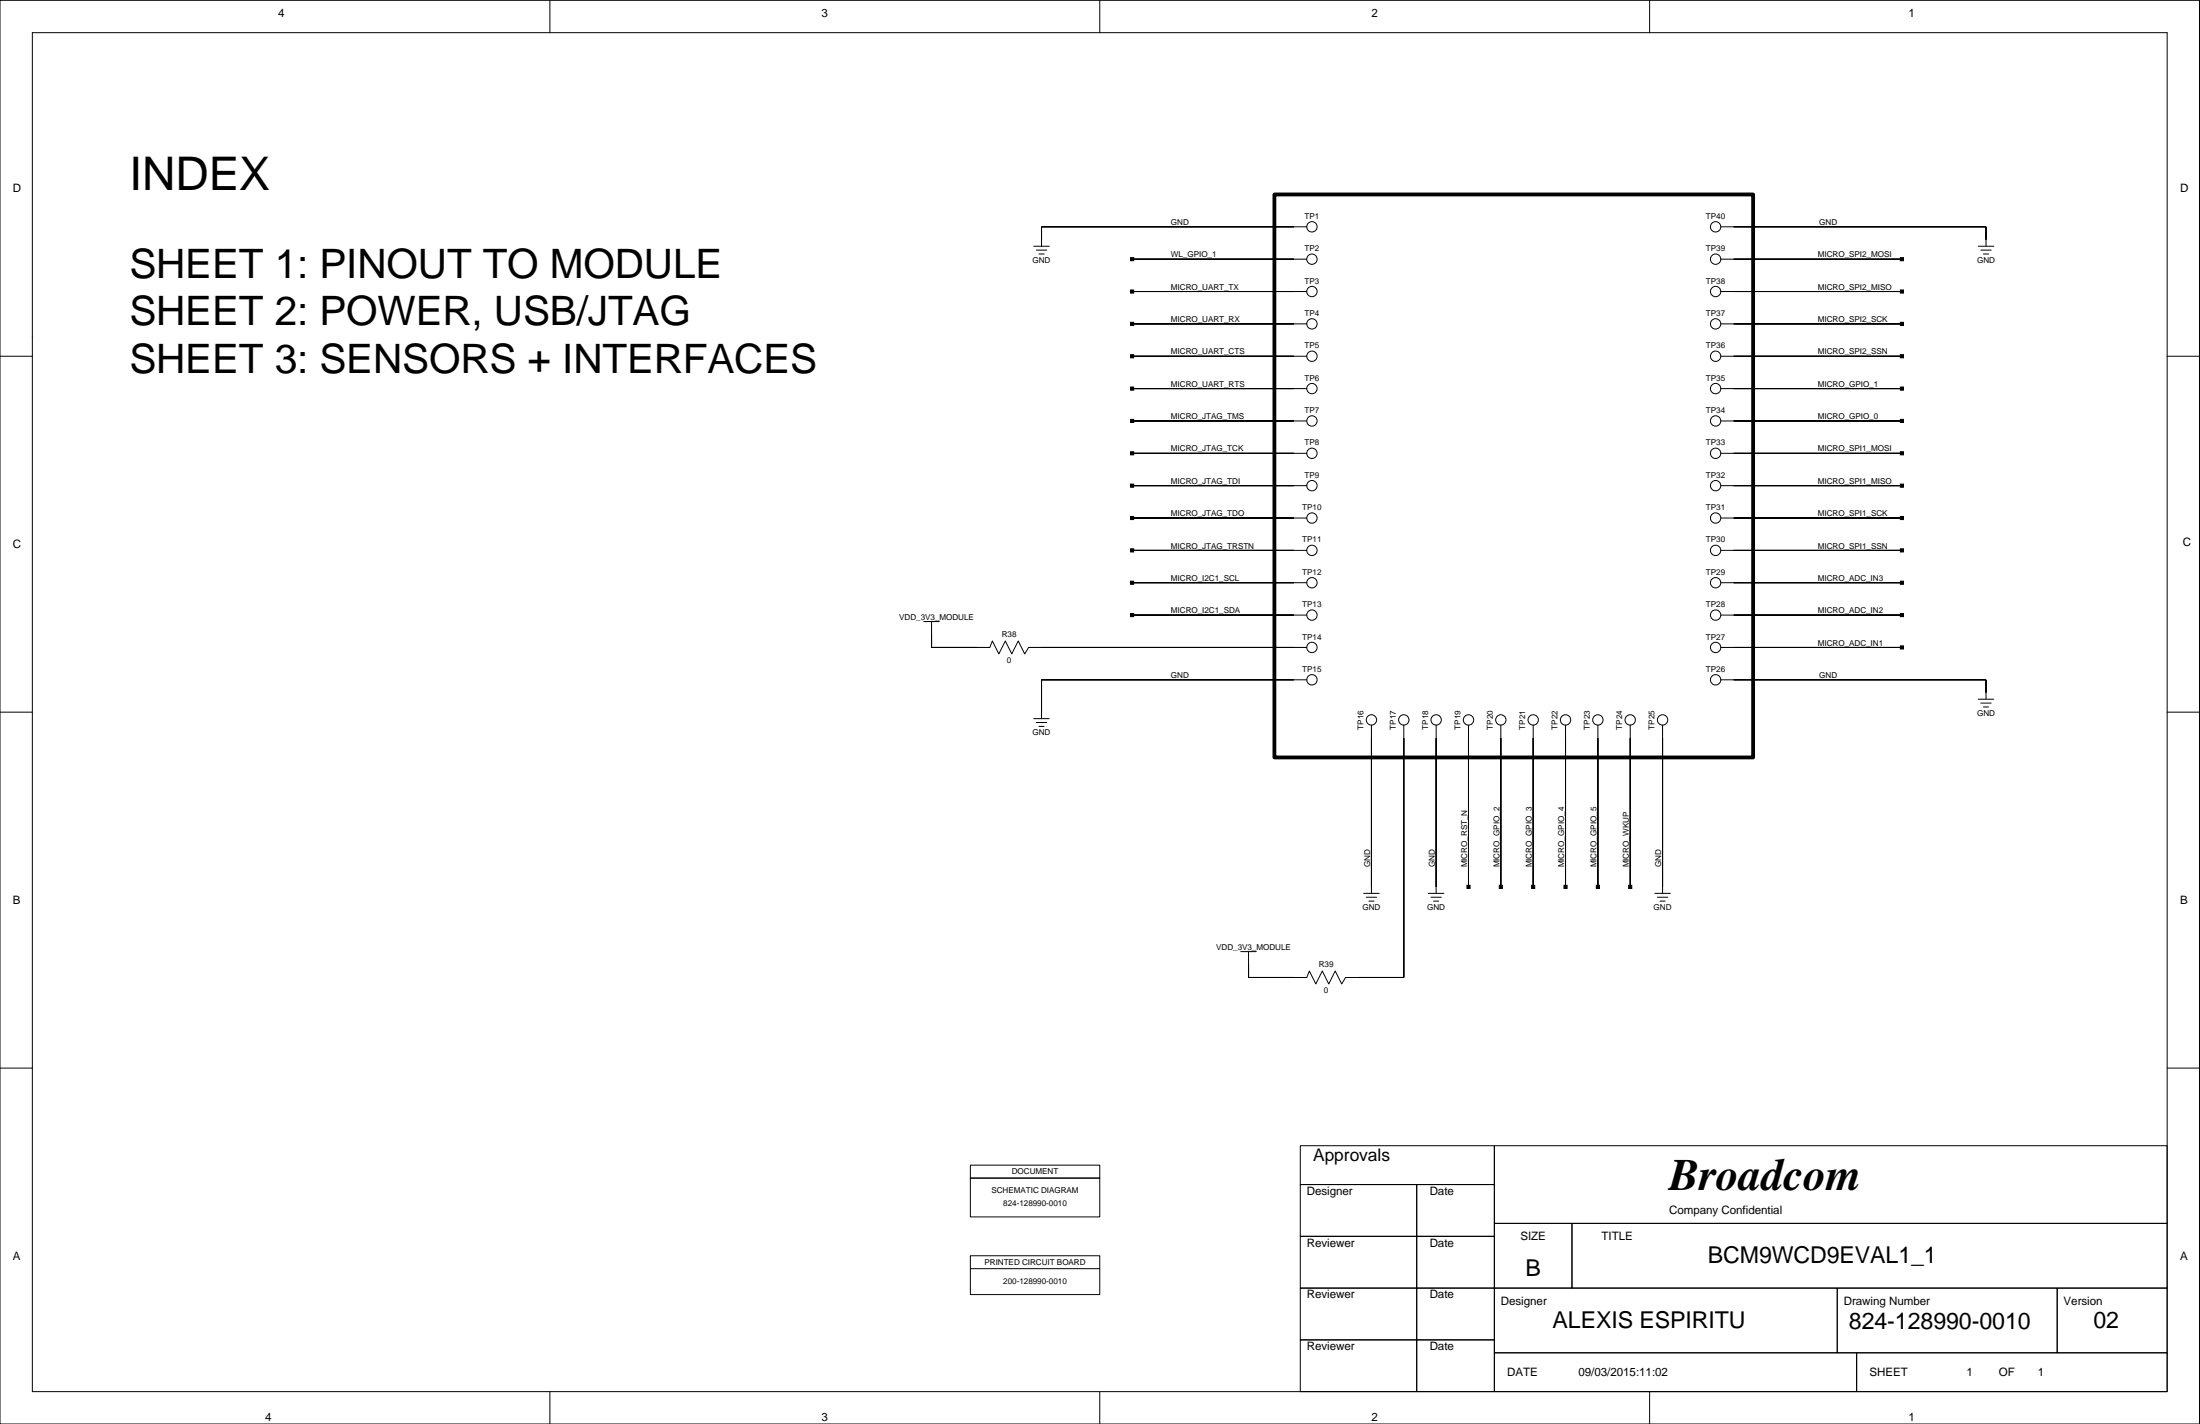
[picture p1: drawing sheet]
<svg xmlns="http://www.w3.org/2000/svg" width="432mm" height="279mm" viewBox="0 0 432 279" stroke-linecap="round" stroke-linejoin="round" font-family="sans-serif">
<g fill="none" stroke="#000" stroke-width=".2">
<path d="M0 .1h431.7v279.3h-431.7zM6.3 6.4h419.1v266.7h-419.1zM107.9 .1v6.3M215.9 .1v6.3M323.8 .1v6.3M202.9 48.3h3M203.4 49.1h2M203.9 49.8h1M222.2 50.9h34.3M222.2 57.2h34.3M256.5 44.5h-52.1v3.8M337.7 50.9h35.6"/>
<path d="M337.7 57.2h35.6M337.7 44.5h52.1v3.8M388.3 48.3h3M388.8 49.1h2M389.3 49.8h1M0 69.9h6.3M222.2 69.9h34.3M222.2 63.5h34.3M222.2 76.2h34.3M337.7 69.9h35.6M337.7 63.5h35.6M337.7 76.2h35.6"/>
<path d="M425.4 69.9h6.3M222.2 82.6h34.3M222.2 88.9h34.3M222.2 95.3h34.3M337.7 82.6h35.6M337.7 88.9h35.6M337.7 95.3h35.6M222.2 101.6h34.3M222.2 108h34.3M222.2 114.3h34.3M337.7 101.6h35.6M337.7 108h35.6"/>
<path d="M337.7 114.3h35.6M0 139.7h6.3M181.3 122h3.1M182.8 122v5h11.5l.5-1.2 1.2 2.5 1.3-2.5 1.3 2.5 1.3-2.5 1.2 2.5 .8-1.3h54.6M222.2 120.7h34.3M256.5 133.4h-52.1v7.6M337.7 120.7h35.6M337.7 127h35.6M337.7 133.4h52.1v3.8M388.3 137.2h3M388.8 138h2M389.3 138.7h1"/>
<path d="M425.4 139.7h6.3M202.9 141h3M203.4 141.8h2M203.9 142.5h1M269.2 142.3v33M275.5 142.3v49.5h-11.4l-.8 1.3-1.2-2.6-1.3 2.6-1.3-2.6-1.2 2.6-1.3-2.6-.5 1.3h-11.4v-5.1M281.9 142.3v33M288.2 142.3v31.7M294.6 142.3v31.7M300.9 142.3v31.7M307.3 142.3v31.7M313.6 142.3v31.7"/>
<path d="M320 142.3v31.7M326.3 142.3v33M267.7 175.3h3M268.2 176h2M268.7 176.8h1M280.4 175.3h3M280.9 176h2M281.4 176.8h1M324.8 175.3h3M325.3 176h2M325.8 176.8h1M243.5 186.7h3.1"/>
<path d="M0 209.6h6.3M425.4 209.6h6.3M190.5 228.6h25.4v2.6h-25.4zM190.5 231.2h25.4v7.6h-25.4zM255.2 224.8h38.1v7.6h-38.1zM255.2 232.4h22.9v10.2h-22.9zM278.1 232.4h15.2v10.2h-15.2zM293.3 224.8h132.1v15.2h-132.1zM190.5 248.9h25.4zM190.5 246.4h25.4v7.6h-25.4zM255.2 242.6h22.9v10.1h-22.9zM255.2 252.7h22.9v10.2h-22.9z"/>
<path d="M278.1 242.6h15.2v10.1h-15.2zM278.1 252.7h15.2v10.2h-15.2zM293.3 240h15.2v12.7h-15.2zM293.3 252.7h67.3v12.7h-67.3zM308.5 240h116.9v12.7h-116.9zM360.6 252.7h43.2v12.7h-43.2zM403.8 252.7h21.6v12.7h-21.6zM107.9 273.1v6.3M215.9 273.1v6.3M255.2 262.9h22.9v10.2h-22.9zM278.1 262.9h15.2v10.2h-15.2zM293.3 265.4h71.1v7.7h-71.1z"/>
<path d="M323.8 273.1v6.3M364.4 265.4h61v7.7h-61z"/>
<circle cx="257.5" cy="44.5" r="1.02"/>
<circle cx="257.5" cy="50.9" r="1.02"/>
<circle cx="257.5" cy="57.2" r="1.02"/>
<circle cx="336.7" cy="44.5" r="1.02"/>
<circle cx="336.7" cy="50.9" r="1.02"/>
<circle cx="336.7" cy="57.2" r="1.02"/>
<circle cx="257.5" cy="69.9" r="1.02"/>
<circle cx="257.5" cy="63.5" r="1.02"/>
<circle cx="257.5" cy="76.2" r="1.02"/>
<circle cx="336.7" cy="69.9" r="1.02"/>
<circle cx="336.7" cy="63.5" r="1.02"/>
<circle cx="336.7" cy="76.2" r="1.02"/>
<circle cx="257.5" cy="95.3" r="1.02"/>
<circle cx="257.5" cy="82.6" r="1.02"/>
<circle cx="257.5" cy="88.9" r="1.02"/>
<circle cx="336.7" cy="95.3" r="1.02"/>
<circle cx="336.7" cy="82.6" r="1.02"/>
<circle cx="336.7" cy="88.9" r="1.02"/>
<circle cx="257.5" cy="108" r="1.02"/>
<circle cx="257.5" cy="101.6" r="1.02"/>
<circle cx="257.5" cy="114.3" r="1.02"/>
<circle cx="336.7" cy="108" r="1.02"/>
<circle cx="336.7" cy="114.3" r="1.02"/>
<circle cx="336.7" cy="101.6" r="1.02"/>
<circle cx="257.5" cy="133.4" r="1.02"/>
<circle cx="257.5" cy="120.7" r="1.02"/>
<circle cx="257.5" cy="127" r="1.02"/>
<circle cx="336.7" cy="120.7" r="1.02"/>
<circle cx="336.7" cy="127" r="1.02"/>
<circle cx="336.7" cy="133.4" r="1.02"/>
<circle cx="269.2" cy="141.3" r="1.02"/>
<circle cx="275.5" cy="141.3" r="1.02"/>
<circle cx="281.9" cy="141.3" r="1.02"/>
<circle cx="288.2" cy="141.3" r="1.02"/>
<circle cx="294.6" cy="141.3" r="1.02"/>
<circle cx="300.9" cy="141.3" r="1.02"/>
<circle cx="307.3" cy="141.3" r="1.02"/>
<circle cx="313.6" cy="141.3" r="1.02"/>
<circle cx="320" cy="141.3" r="1.02"/>
<circle cx="326.3" cy="141.3" r="1.02"/>
</g>
<path d="M250.1 38.2h94v110.4h-94z" fill="none" stroke="#000" stroke-width=".75"/>
<g fill="#000" stroke="#000" stroke-width=".2">
<path d="M204.4 44.5v2.5z" fill-rule="evenodd"/>
<path d="M221.9 50.5h.6v.7h-.6z" fill-rule="evenodd"/>
<path d="M221.9 56.9h.6v.6h-.6z" fill-rule="evenodd"/>
<path d="M222.2 50.9h31.7z" fill-rule="evenodd"/>
<path d="M222.2 57.2h31.7z" fill-rule="evenodd"/>
<path d="M204.4 44.5h49.5z" fill-rule="evenodd"/>
<path d="M373 50.5h.6v.7h-.6z" fill-rule="evenodd"/>
<path d="M373 56.9h.6v.6h-.6z" fill-rule="evenodd"/>
<path d="M340.3 50.9h33z" fill-rule="evenodd"/>
<path d="M340.3 57.2h33z" fill-rule="evenodd"/>
<path d="M389.8 44.5v2.5z" fill-rule="evenodd"/>
<path d="M340.3 44.5h49.5z" fill-rule="evenodd"/>
<path d="M221.9 63.2h.6v.7h-.6z" fill-rule="evenodd"/>
<path d="M221.9 69.6h.6v.6h-.6z" fill-rule="evenodd"/>
<path d="M221.9 75.9h.6v.7h-.6z" fill-rule="evenodd"/>
<path d="M222.2 63.5h31.7z" fill-rule="evenodd"/>
<path d="M222.2 69.9h31.7z" fill-rule="evenodd"/>
<path d="M222.2 76.2h31.7z" fill-rule="evenodd"/>
<path d="M373 63.2h.6v.7h-.6z" fill-rule="evenodd"/>
<path d="M373 69.6h.6v.6h-.6z" fill-rule="evenodd"/>
<path d="M373 75.9h.6v.7h-.6z" fill-rule="evenodd"/>
<path d="M340.3 63.5h33z" fill-rule="evenodd"/>
<path d="M340.3 69.9h33z" fill-rule="evenodd"/>
<path d="M340.3 76.2h33z" fill-rule="evenodd"/>
<path d="M221.9 82.3h.6v.6h-.6z" fill-rule="evenodd"/>
<path d="M221.9 88.6h.6v.6h-.6z" fill-rule="evenodd"/>
<path d="M221.9 95h.6v.6h-.6z" fill-rule="evenodd"/>
<path d="M222.2 82.6h31.7z" fill-rule="evenodd"/>
<path d="M222.2 88.9h31.7z" fill-rule="evenodd"/>
<path d="M222.2 95.3h31.7z" fill-rule="evenodd"/>
<path d="M373 82.3h.6v.6h-.6z" fill-rule="evenodd"/>
<path d="M373 88.6h.6v.6h-.6z" fill-rule="evenodd"/>
<path d="M373 95h.6v.6h-.6z" fill-rule="evenodd"/>
<path d="M340.3 82.6h33z" fill-rule="evenodd"/>
<path d="M340.3 88.9h33z" fill-rule="evenodd"/>
<path d="M340.3 95.3h33z" fill-rule="evenodd"/>
<path d="M221.9 101.3h.6v.6h-.6z" fill-rule="evenodd"/>
<path d="M221.9 107.7h.6v.6h-.6z" fill-rule="evenodd"/>
<path d="M221.9 114h.6v.6h-.6z" fill-rule="evenodd"/>
<path d="M222.2 101.6h31.7z" fill-rule="evenodd"/>
<path d="M222.2 108h31.7z" fill-rule="evenodd"/>
<path d="M222.2 114.3h31.7z" fill-rule="evenodd"/>
<path d="M373 101.3h.6v.6h-.6z" fill-rule="evenodd"/>
<path d="M373 107.7h.6v.6h-.6z" fill-rule="evenodd"/>
<path d="M373 114h.6v.6h-.6z" fill-rule="evenodd"/>
<path d="M340.3 101.6h33z" fill-rule="evenodd"/>
<path d="M340.3 108h33z" fill-rule="evenodd"/>
<path d="M340.3 114.3h33z" fill-rule="evenodd"/>
<path d="M182.8 124.5v2.5z" fill-rule="evenodd"/>
<path d="M182.8 127h8.9z" fill-rule="evenodd"/>
<path d="M204.4 133.4v6.3z" fill-rule="evenodd"/>
<path d="M221.9 120.4h.6v.6h-.6z" fill-rule="evenodd"/>
<path d="M222.2 120.7h31.7z" fill-rule="evenodd"/>
<path d="M204.4 127h49.5z" fill-rule="evenodd"/>
<path d="M204.4 133.4h49.5z" fill-rule="evenodd"/>
<path d="M373 120.4h.6v.6h-.6z" fill-rule="evenodd"/>
<path d="M373 126.7h.6v.6h-.6z" fill-rule="evenodd"/>
<path d="M340.3 120.7h33z" fill-rule="evenodd"/>
<path d="M340.3 127h33z" fill-rule="evenodd"/>
<path d="M340.3 133.4h49.5z" fill-rule="evenodd"/>
<path d="M389.8 133.4v2.5z" fill-rule="evenodd"/>
<path d="M269.2 144.8v29.2z" fill-rule="evenodd"/>
<path d="M275.5 144.8v47z" fill-rule="evenodd"/>
<path d="M281.9 144.8v29.2z" fill-rule="evenodd"/>
<path d="M288.2 144.8v29.2z" fill-rule="evenodd"/>
<path d="M294.6 144.8v29.2z" fill-rule="evenodd"/>
<path d="M300.9 144.8v29.2z" fill-rule="evenodd"/>
<path d="M307.3 144.8v29.2z" fill-rule="evenodd"/>
<path d="M313.6 144.8v29.2z" fill-rule="evenodd"/>
<path d="M320 144.8v29.2z" fill-rule="evenodd"/>
<path d="M326.3 144.8v29.2z" fill-rule="evenodd"/>
<path d="M287.9 173.7h.6v.6h-.6z" fill-rule="evenodd"/>
<path d="M294.3 173.7h.6v.6h-.6z" fill-rule="evenodd"/>
<path d="M300.6 173.7h.6v.6h-.6z" fill-rule="evenodd"/>
<path d="M307 173.7h.6v.6h-.6z" fill-rule="evenodd"/>
<path d="M313.3 173.7h.6v.6h-.6z" fill-rule="evenodd"/>
<path d="M319.7 173.7h.6v.6h-.6z" fill-rule="evenodd"/>
<path d="M245.1 189.3v2.5z" fill-rule="evenodd"/>
<path d="M245.1 191.8h8.8z" fill-rule="evenodd"/>
<path d="M266.6 191.8h8.9z" fill-rule="evenodd"/>
</g>
<text font-size="9.1" x="25.4" y="37.4">INDEX</text>
<text font-size="8.8" x="327.6" y="233.4">Broadcom</text>
<g font-size="8">
<text x="25.4" y="54.5">SHEET 1: PINOUT TO MODULE</text>
<text x="25.4" y="63.8">SHEET 2: POWER, USB/JTAG</text>
<text x="25.4" y="73.2">SHEET 3: SENSORS + INTERFACES</text>
</g>
<g font-size="4.6">
<text x="299.4" y="250.3">B</text>
<text x="335.2" y="247.9">BCM9WCD9EVAL1_1</text>
<text x="304.7" y="260.6">ALEXIS ESPIRITU</text>
<text x="362.9" y="260.8">824-128990-0010</text>
<text x="410.9" y="260.6">02</text>
</g>
<text font-size="3.4" x="257.8" y="227.8">Approvals</text>
<g font-size="2.3">
<text x="54.6" y="3.4">4</text>
<text x="161.3" y="3.4">3</text>
<text x="269.2" y="3.4">2</text>
<text x="374.6" y="3.4">1</text>
<text x="2.5" y="37.6">D</text>
<text x="427.9" y="37.6">D</text>
<text x="2.5" y="107.5">C</text>
<text x="428.4" y="107.2">C</text>
<text x="2.5" y="177.3">B</text>
<text x="427.9" y="177.3">B</text>
<text x="256.5" y="234.4">Designer</text>
<text x="280.6" y="234.4">Date</text>
<text x="327.6" y="238.3">Company Confidential</text>
<text x="256.5" y="244.6">Reviewer</text>
<text x="280.6" y="244.6">Date</text>
<text x="298.4" y="243.3">SIZE</text>
<text x="314.4" y="243.3">TITLE</text>
<text x="2.5" y="247.1">A</text>
<text x="427.9" y="247.1">A</text>
<text x="256.5" y="254.8">Reviewer</text>
<text x="280.6" y="254.8">Date</text>
<text x="294.6" y="256">Designer</text>
<text x="361.9" y="256">Drawing Number</text>
<text x="405" y="256">Version</text>
<text x="256.5" y="264.9">Reviewer</text>
<text x="280.6" y="264.9">Date</text>
<text x="309.8" y="270">09/03/2015:11:02</text>
<text x="366.9" y="270">SHEET</text>
<text x="386" y="270">1</text>
<text x="392.3" y="270">OF</text>
<text x="400" y="270">1</text>
<text x="295.8" y="270">DATE</text>
<text x="52.1" y="278.9">4</text>
<text x="161.3" y="278.9">3</text>
<text x="269.2" y="278.9">2</text>
<text x="374.6" y="278.9">1</text>
</g>
<g font-size="1.6">
<text x="229.8" y="44.1">GND</text>
<text x="256" y="42.9">TP1</text>
<text x="334.8" y="42.9">TP40</text>
<text x="357.1" y="44.1">GND</text>
<text x="202.7" y="51.6">GND</text>
<text x="229.8" y="50.5">WL_GPIO_1</text>
<text x="256" y="49.3">TP2</text>
<text x="334.8" y="49.3">TP39</text>
<text x="356.8" y="50.5">MICRO_SPI2_MOSI</text>
<text x="388" y="51.6">GND</text>
<text x="229.8" y="56.8">MICRO_UART_TX</text>
<text x="256" y="55.6">TP3</text>
<text x="334.8" y="55.6">TP38</text>
<text x="356.8" y="56.8">MICRO_SPI2_MISO</text>
<text x="229.8" y="63.2">MICRO_UART_RX</text>
<text x="256" y="62">TP4</text>
<text x="334.8" y="62">TP37</text>
<text x="356.8" y="63.2">MICRO_SPI2_SCK</text>
<text x="229.8" y="69.5">MICRO_UART_CTS</text>
<text x="256" y="68.3">TP5</text>
<text x="334.8" y="68.3">TP36</text>
<text x="356.8" y="69.5">MICRO_SPI2_SSN</text>
<text x="229.8" y="75.9">MICRO_UART_RTS</text>
<text x="256" y="74.7">TP6</text>
<text x="334.8" y="74.7">TP35</text>
<text x="356.8" y="75.9">MICRO_GPIO_1</text>
<text x="229.8" y="82.2">MICRO_JTAG_TMS</text>
<text x="256" y="81">TP7</text>
<text x="334.8" y="81">TP34</text>
<text x="356.8" y="82.2">MICRO_GPIO_0</text>
<text x="229.8" y="88.6">MICRO_JTAG_TCK</text>
<text x="256" y="87.4">TP8</text>
<text x="334.8" y="87.4">TP33</text>
<text x="356.8" y="88.6">MICRO_SPI1_MOSI</text>
<text x="229.8" y="94.9">MICRO_JTAG_TDI</text>
<text x="256" y="93.7">TP9</text>
<text x="334.8" y="93.7">TP32</text>
<text x="356.8" y="94.9">MICRO_SPI1_MISO</text>
<text x="229.8" y="101.3">MICRO_JTAG_TDO</text>
<text x="255.6" y="100.1">TP10</text>
<text x="334.8" y="100.1">TP31</text>
<text x="356.8" y="101.3">MICRO_SPI1_SCK</text>
<text x="229.8" y="107.6">MICRO_JTAG_TRSTN</text>
<text x="255.6" y="106.4">TP11</text>
<text x="334.8" y="106.4">TP30</text>
<text x="356.8" y="107.6">MICRO_SPI1_SSN</text>
<text x="229.8" y="114">MICRO_I2C1_SCL</text>
<text x="255.6" y="112.8">TP12</text>
<text x="334.8" y="112.8">TP29</text>
<text x="356.8" y="114">MICRO_ADC_IN3</text>
<text x="255.6" y="119.1">TP13</text>
<text x="334.8" y="119.1">TP28</text>
<text x="176.5" y="121.6">VDD_3V3_MODULE</text>
<text x="196.6" y="125">R38</text>
<text x="229.8" y="120.3">MICRO_I2C1_SDA</text>
<text x="255.6" y="125.5">TP14</text>
<text x="334.8" y="125.5">TP27</text>
<text x="356.8" y="120.3">MICRO_ADC_IN2</text>
<text x="197.6" y="130">0</text>
<text x="255.6" y="131.8">TP15</text>
<text x="334.8" y="131.8">TP26</text>
<text x="356.8" y="126.7">MICRO_ADC_IN1</text>
<text x="229.8" y="133">GND</text>
<text x="357.1" y="133">GND</text>
<text x="267.6" y="143.1" transform="rotate(-90 267.6 143.1)">TP16</text>
<text x="274" y="143.1" transform="rotate(-90 274 143.1)">TP17</text>
<text x="280.3" y="143.1" transform="rotate(-90 280.3 143.1)">TP18</text>
<text x="286.7" y="143.1" transform="rotate(-90 286.7 143.1)">TP19</text>
<text x="293" y="143.1" transform="rotate(-90 293 143.1)">TP20</text>
<text x="299.4" y="143.1" transform="rotate(-90 299.4 143.1)">TP21</text>
<text x="305.7" y="143.1" transform="rotate(-90 305.7 143.1)">TP22</text>
<text x="312.1" y="143.1" transform="rotate(-90 312.1 143.1)">TP23</text>
<text x="318.4" y="143.1" transform="rotate(-90 318.4 143.1)">TP24</text>
<text x="324.8" y="143.1" transform="rotate(-90 324.8 143.1)">TP25</text>
<text x="388" y="140.5">GND</text>
<text x="202.7" y="144.3">GND</text>
<text x="268.9" y="170.2" transform="rotate(-90 268.9 170.2)">GND</text>
<text x="281.6" y="170.2" transform="rotate(-90 281.6 170.2)">GND</text>
<text x="287.9" y="170.2" transform="rotate(-90 287.9 170.2)">MICRO_RST_N</text>
<text x="294.3" y="170.2" transform="rotate(-90 294.3 170.2)">MICRO_GPIO_2</text>
<text x="300.6" y="170.2" transform="rotate(-90 300.6 170.2)">MICRO_GPIO_3</text>
<text x="307" y="170.2" transform="rotate(-90 307 170.2)">MICRO_GPIO_4</text>
<text x="313.3" y="170.2" transform="rotate(-90 313.3 170.2)">MICRO_GPIO_5</text>
<text x="319.7" y="170.2" transform="rotate(-90 319.7 170.2)">MICRO_WKUP</text>
<text x="326" y="170.2" transform="rotate(-90 326 170.2)">GND</text>
<text x="267.4" y="178.6">GND</text>
<text x="280.1" y="178.6">GND</text>
<text x="324.6" y="178.6">GND</text>
<text x="238.7" y="186.3">VDD_3V3_MODULE</text>
<text x="258.8" y="189.7">R39</text>
<text x="259.9" y="194.8">0</text>
<text x="198.6" y="230.4">DOCUMENT</text>
<text x="194.6" y="234.2">SCHEMATIC DIAGRAM</text>
<text x="196.9" y="236.7">824-128990-0010</text>
<text x="193.2" y="248.1">PRINTED CIRCUIT BOARD</text>
<text x="196.9" y="251.9">200-128990-0010</text>
</g>
</svg>
